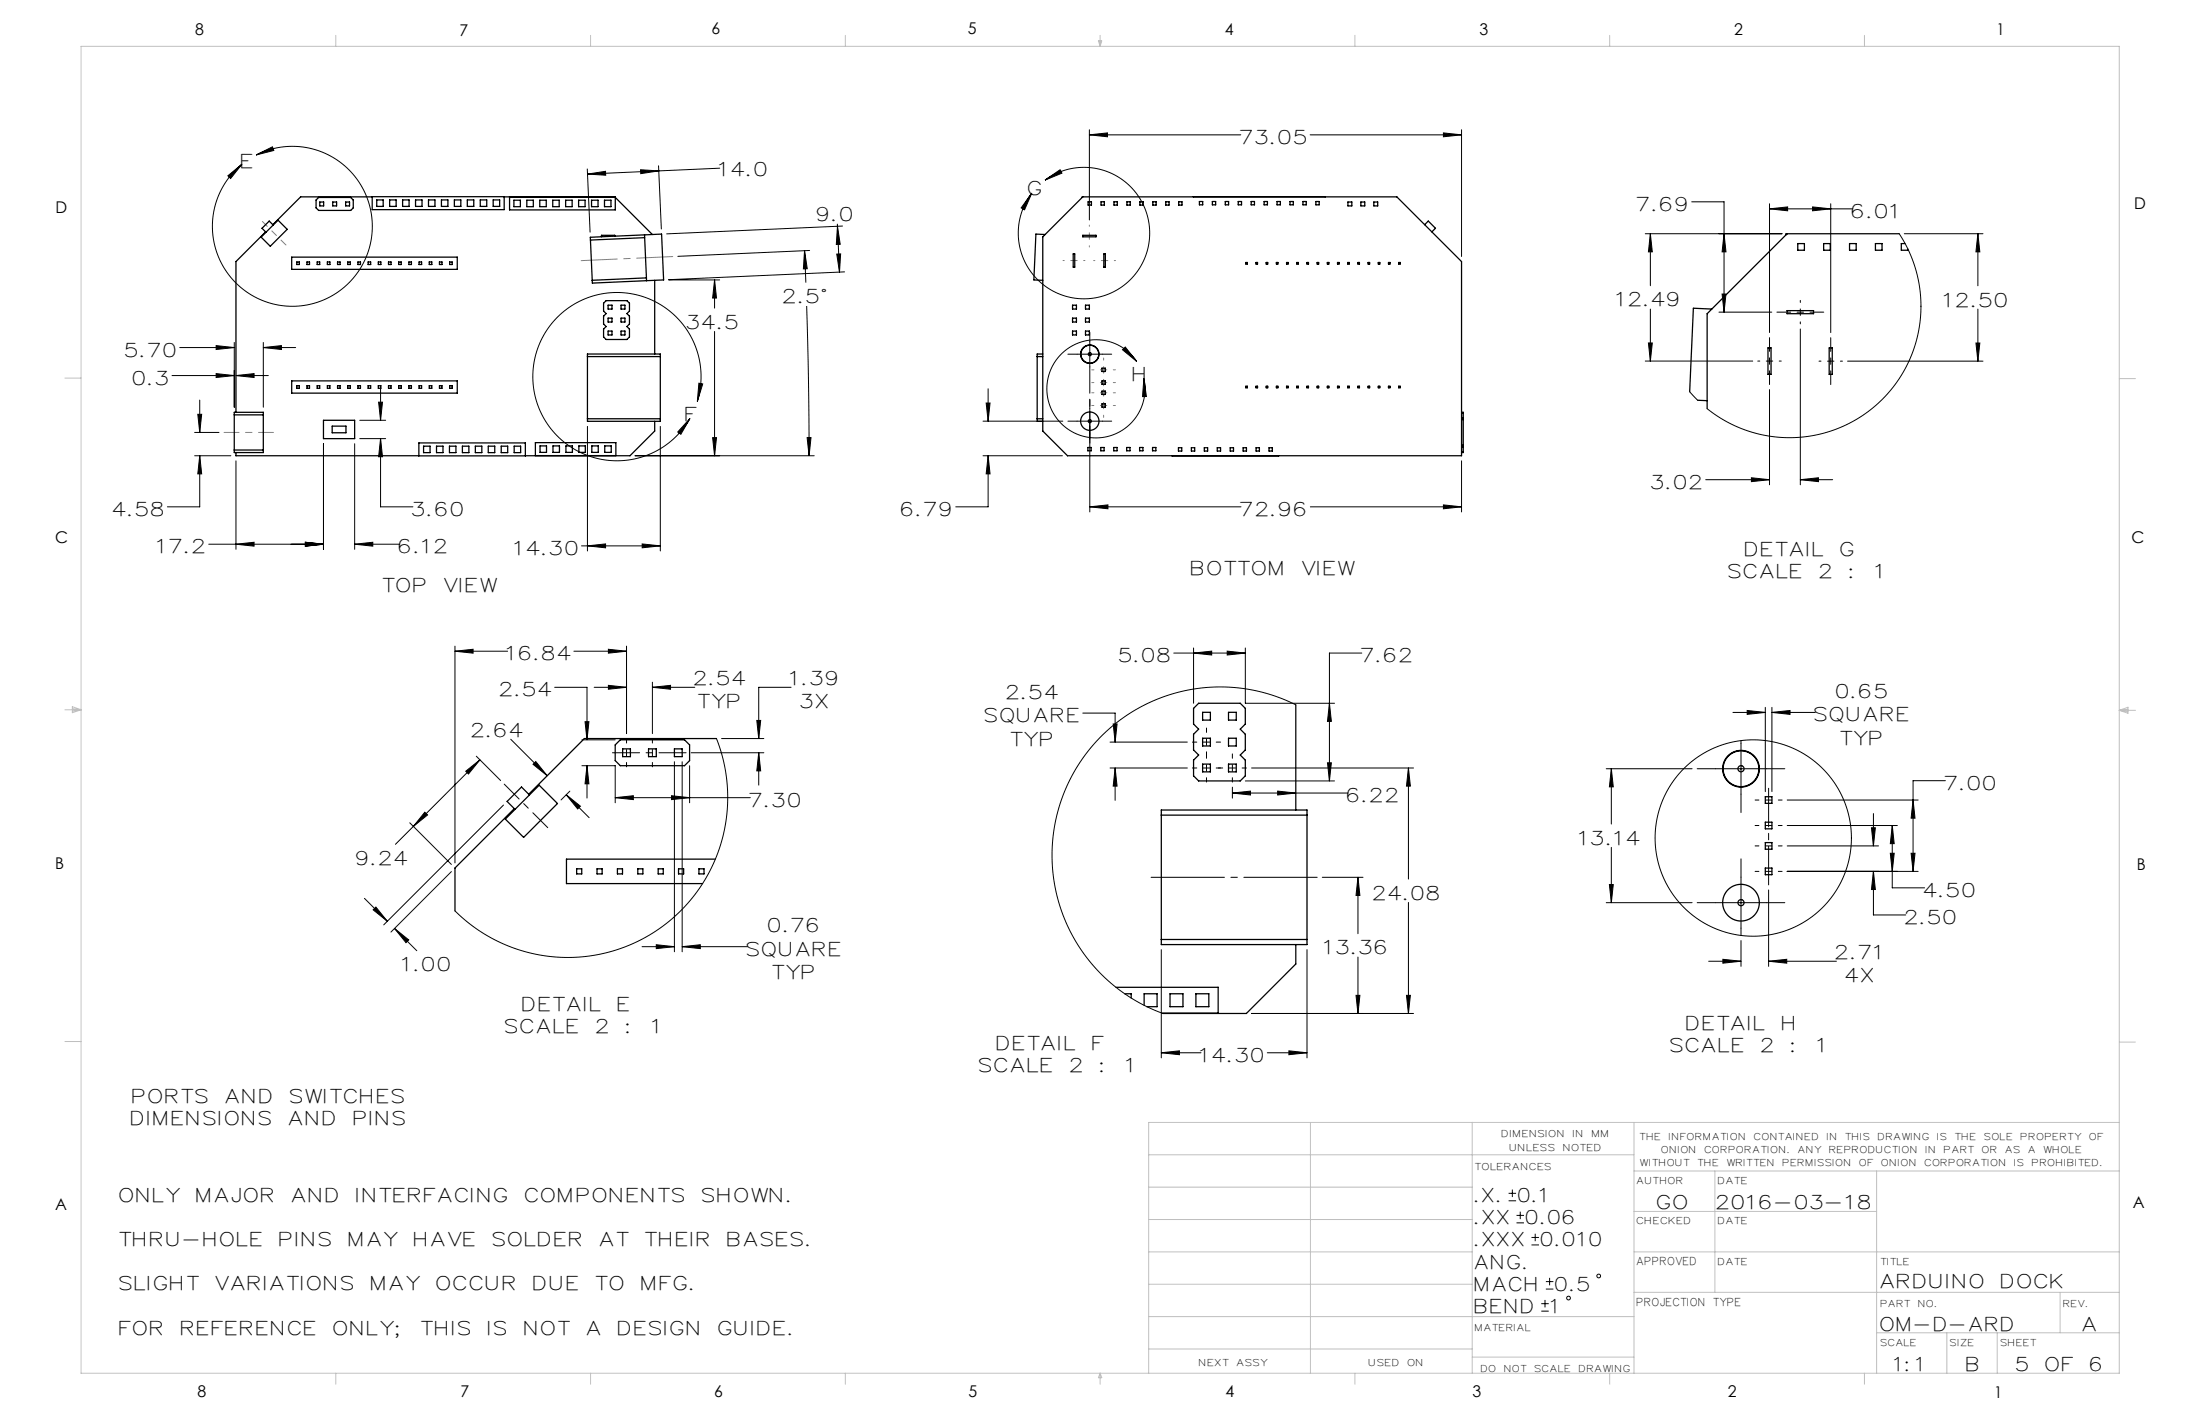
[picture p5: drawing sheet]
<svg xmlns="http://www.w3.org/2000/svg" width="432mm" height="279mm" viewBox="0 0 432 279" stroke-linecap="round" stroke-linejoin="round" font-family="sans-serif">
<g fill="none" stroke="#000" stroke-width=".2">
<path d="M44.7 34.5l2.8-2.3-2.2 2.8zM50.3 30.4a15.7 15.7 0 0 1 22.8 13.7 15.7 15.7 0 0 1-22.3 14.5 15.7 15.7 0 0 1-3.3-26.4M50.3 30.4l3.2-1.6 .2 .7zM115.3 33.2l.5 12.4M115.3 34.2l3.5-.6 .1 .8zM125.7 33.3l3.6 .2-3.5 .6zM129.3 32.5l.5 12.4M141.3 33l-26 1.2M202.5 37.9l-1.4 3.3-.7-.4zM205.1 35.3a12.9 12.9 0 0 1 20.3 7.8 12.9 12.9 0 0 1-15.5 15.2 12.9 12.9 0 0 1-7.4-20.4M205.1 35.3l3-2 .3 .7zM213.8 26.5l3.6-.4v.7z"/>
<path d="M213.8 25.5v17.7M213.8 26.5h29.7M257.1 26.5h29.8M283.3 26.1l3.6 .4-3.6 .3zM286.9 25.5v24.8M332 39.6h6.4v21.6M347.3 40v25.2M359.3 40v25.3M131.2 54.9h10M140.2 54.9l.4 3.6h-.7zM140.2 54.9v5.6M157.9 49.2l.5 3.5-.7 .1z"/>
<path d="M157.9 49.2l.3 6.3M158.9 49.1l-25.9 1.2M164.2 49.9l.8-.1-.2 3.6zM164.4 44v.4M164.4 44.4l.5 3.5-.8 .1zM164.4 44.4l.4 9M165.4 44.4l-34.6 1.5M165.8 53.3l-34.6 1.6M322.9 45.9h26.9M323.9 45.9l.4 3.5h-.8zM323.9 45.9v10.2M338 57.7h.8l-.4 3.5z"/>
<path d="M338.4 45.9l.4 3.5h-.8zM347.3 41h16.3M347.3 41l3.6-.4v.8zM355.8 40.6l3.5 .4-3.5 .4zM372.8 45.9l1.2 2 .9 2 .8 2.1 .7 2.2 .4 2.3 .2 2.3v2.2l-.2 2.3-.4 2.3-.6 2.2-1.7 4.1-1.1 2-1.3 1.9-1.5 1.8-1.6 1.6-3.6 2.7-2 1.1-2 1-2.2 .7-2.2 .6-2.3 .4-2.3 .2-2.3-.1-2.3-.2-2.2-.4-2.2-.7-4.1-1.8-2-1.2-1.8-1.3M373.8 45.9h15.4M388.2 45.9l.4 3.5h-.8zM388.2 45.9v10.2M33.8 73.7h12.2M35.3 68.2h10.7M39.2 78.5v6.3M42.4 67.8l3.6 .4-3.6 .4z"/>
<path d="M42.4 73.3l3.6 .4-3.6 .4zM46 67.2v12.7M46.3 73.7h6.4M46.3 73.7l3.6-.4v.8zM51.7 67.2v12.7M51.7 68.2h6.3M51.7 68.2l3.5-.4v.8zM74.3 78.9h.8l-.4 3.6zM74.7 76.1v6.4M136.9 78.8a16.5 16.5 0 0 0-18.3-21.2 16.5 16.5 0 0 0-11.1 25.6 16.5 16.5 0 0 0 27.9-1.1M137.2 75.2l.7 .1-1 3.5zM140.2 65v24.4"/>
<path d="M158.3 60l.4 14.7 .1 14.7M193.6 79.1h.7l-.4 3.5zM193.9 76.3v6.3M211.4 69.5h5M213.9 67v5M220.3 68.6l.6-.5 2.2 2.8zM223.1 70.9a9.6 9.6 0 0 0-16.1 .1 9.6 9.6 0 0 0 6.3 14.8 9.6 9.6 0 0 0 11.2-11.5M224.5 74.3l.5 3.5h-.8zM322.9 70.8h21.1M323.5 67.3h.8l-.4 3.5zM323.9 60.6v10.2M331.6 76.9l1.6 1.6"/>
<path d="M337.4 61.2h10.4M347.3 76.4v18.7M353.4 64.5v30.6M362.6 70.9h26.6M387.8 67.3h.8l-.4 3.6zM388.2 60.7v10.2M38.2 84.8h4.8M38.2 89.4h7.1M38.8 81.3h.8l-.4 3.5zM39.2 89.4l.4 3.6h-.8zM39.2 89.4v10h-6.3M46.3 90.4v17.4"/>
<path d="M63.5 87.1v20.7M69.6 87.1v20.7M70.6 86.1h5.1M70.6 82.5h5.1M74.7 86.1v13.3h6.3M74.7 86.1l.4 3.5h-.8zM115.3 83.7v24.4M124.6 89.4h35.2M129.6 83.7v24.4M135.4 82.1l-1.8 3.1-.6-.4zM139.9 85.9h.7l-.4 3.5zM158.4 85.9h.8l-.4 3.5z"/>
<path d="M192.9 82.6h15.7M192.9 89.4h15.6M193.9 89.4v10h-6.3M193.9 89.4l.4 3.6h-.7zM211.4 82.6h5M213.9 99.4l3.6-.3v.7zM213.9 99.4h29.7M213.9 80.1v20.3M257.2 99.4h29.7M283.3 99.1l3.6 .3-3.6 .4zM286.9 90.4v10M334.8 94.1h12.5"/>
<path d="M343.8 93.7l3.5 .4-3.5 .4zM353.4 94.1l3.5-.4v.8zM353.4 94.1h6.3M41 106.8h22.5M46.3 106.8l3.6-.4v.8zM59.9 106.4l3.6 .4-3.6 .4zM69.6 106.8l3.6-.4v.8zM69.6 106.8h8.8M114.1 107.1h15.5M115.3 107.1l3.6-.4v.8zM126 106.7l3.6 .4-3.6 .4zM89.3 127.8l3.6-.4v.8z"/>
<path d="M89.3 126.8v42.5M89.3 127.8h10.3M108.9 134.9h6.3v10.3M112.6 127.8h10.4M116.6 134.9h6.4M119.4 127.4l3.6 .4-3.6 .4zM119.4 134.5l3.6 .4-3.6 .3zM123 126.8v17.1M128 134.9l3.6-.4v.7zM128 134.9h8.4M128 133.9v10M155.3 134.9h-6.4v10"/>
<path d="M212.5 139.9h6.4v5.7M230.4 128.1h14M234.3 128.1l3.5-.3v.7zM234.3 127.1v10.9M240.9 127.8l3.5 .3-3.5 .4zM244.4 127.1v10.9h17.5M254.3 138.3l-3.1-1.4-3.2-1-3.2-.7-3.4-.4h-3.3l-3.4 .3-3.1 .7-3.3 .9-3 1.3-3 1.6-2.8 2-2.6 2.2-2.4 2.4-2.1 2.7-1.7 2.8-1.5 3-1.2 3.2-.8 3.2-.5 3.3-.2 3.5 .2 3.4 .5 3.2 .8 3.3 1.2 3 1.5 3.1 1.8 2.9 2 2.5 2.3 2.5 2.6 2.2 2.8 1.9 2.9 1.6 3.2 1.4M260.9 138l.4 3.5h-.8zM267.3 128.1h-6.4v25.1M340.1 139.8h6.4M342.9 139.4l3.6 .4-3.6 .4zM346.5 138.8v16.5"/>
<path d="M347.8 138.8v16.5M347.8 139.8h8.5M347.8 139.8l3.5-.4v.8zM83.4 159.4l.5 .5-2.8 2.2zM91.4 151.3l2.8-2.2-2.3 2.8zM93.5 148.4l4.8 4.7M94.2 149.1l-16.6 16.6M98.8 158l-23.5 23.5M100.2 145l7.2 7.2M104.6 150l.6-.6 2.2 2.8zM111.1 155.9l2.8 2.3-.5 .5zM111.1 155.9l4.5 4.5"/>
<path d="M111.8 155.2l-1.7 1.8M114.2 150.2h6.5v7.3M114.2 145.2h6.5M114.8 141.6h.8l-.4 3.6zM115.2 150.2l.4 3.6h-.8zM115.2 150.2v6.4M120.7 156.5l3.6-.4v.8zM120.7 156.5h26.6M131.8 156.1l3.5 .4-3.5 .4zM132.4 149.5v37.2M133.9 149.5v37.2M135.3 150.2v7.3"/>
<path d="M135.7 147.7h14.2M140.6 144.9l.9 2.5 .7 2.6 .4 2.7 .2 2.7v2.6l-.2 2.6-.5 2.7-.7 2.6-.9 2.5-1.2 2.5-1.3 2.3-1.5 2.2-1.7 2.1-1.9 1.9-2.1 1.8-2.2 1.5-2.3 1.4-2.2 1.1-2.6 1-2.5 .7-2.7 .6-2.7 .3-2.7 .1-2.6-.2-2.7-.4-2.6-.6-2.6-.8-2.5-1.1-2.2-1.2-2.3-1.4-2.1-1.7-2-1.8M141.6 144.9h8.3M148.5 141.4h.8l-.4 3.5zM148.9 147.7l.4 3.6h-.8zM148.9 147.7v6.3M217.9 150.7h15.1M217.9 145.6h15.1M218.5 142.1h.8l-.4 3.5zM218.9 150.7v6.3M218.9 150.7l.4 3.5h-.8zM241.9 154.4v2.2"/>
<path d="M241.9 155.6h22.7M241.9 155.6l3.5-.4v.8zM244.4 153.2h17.5M245.6 150.7h31.8M250.8 155.2l3.5 .4-3.5 .4zM260.5 149.7h.8l-.4 3.5zM276.4 150.7l.4 3.5h-.7zM276.4 150.7v21.8M315.3 150.8h16.8M316.3 150.8l.3 3.6h-.7zM316.3 150.8v10.9M336.7 150.8h10"/>
<path d="M341.7 145.8v10M350.8 157h25.7M367.7 159.6v6.4M375.5 157l.4 3.5h-.8zM381.8 153.2h-6.3v17.8M71.5 176.3l4.5 4.5M73.8 178l2.2 2.8-2.8-2.3zM80.4 161.4l8.2 8.2M88.6 171l-11.9 11.9M259.5 172.1h8M266.5 172.1l.4 3.6h-.8zM266.5 172.1v11.1"/>
<path d="M276.4 177.1v21.8M315.3 177.1h16.8M315.9 173.6h.7l-.3 3.5zM316.3 166.3v10.8M336.7 177.1h10M341.7 172.1v10M347.1 174.6v15M350.8 171h25.7M350.8 166h17.9M350.8 162h21.6M367.3 162.4h.8l-.4 3.6zM367.7 171l.4 3.5h-.8z"/>
<path d="M367.7 171v8.5h6.4M371 167.4h.8l-.4 3.6zM371.4 162v12.2h6.3M371.4 162l.4 3.5h-.8zM375.1 167.4h.8l-.4 3.6zM77.4 182.2l2.8 2.2-.5 .6zM77.4 182.2l4.4 4.3M126 185.7h6.4M128.8 185.4l3.6 .3-3.6 .4zM133.9 185.7l3.5-.3v.7zM133.9 185.7h12.8M227.9 186.3v21.3"/>
<path d="M245.6 198.9h31.8M256.5 186.3v21.3M266.1 195.3h.8l-.4 3.6zM266.5 187.8v11.1M276.1 195.3h.7l-.4 3.6zM335.4 188.6h6.3M338.2 188.2l3.5 .4-3.5 .4zM341.7 184.5v5.1M347.1 188.6l3.6-.4v.8zM347.1 188.6h13.3M227.9 206.6l3.6-.4v.7zM227.9 206.6h7.8"/>
<path d="M248.7 206.6h7.8M253 206.2l3.5 .4-3.5 .3zM296.1 235.6h1.5M296.1 234.1h1.5M296.8 233.4v1.5M297.7 239.9h1.4M297.7 238.5h1.4M298.4 237.7v1.5M300.6 244.3h1.5M300.6 242.8h1.5M301.3 242.1v1.4M302.5 257.3h1.5"/>
<path d="M302.5 255.8h1.5M303.2 255.1v1.4M303.4 252.9h1.5M303.4 251.5h1.5M304.1 250.7v1.5"/>
<circle cx="344.1" cy="164.4" r="19.3"/>
<circle cx="307.9" cy="254.7" r=".37"/>
<circle cx="313.8" cy="250.4" r=".37"/>
</g>
<g fill="none" stroke="#000" stroke-width=".2" stroke-dasharray="15.2 1.3 1.3 1.3">
<path d="M211.4 69.5h-1.8M213.9 67v-1.8M216.4 69.5h1.8M211.4 82.6h-1.8M213.9 80.1v-1.8M213.9 85.1v1.8M216.4 82.6h1.8M336.7 150.8h-3.6M341.7 145.8v-.5M341.7 155.8v3.6M346.7 150.8h3.6M336.7 177.1h-3.6"/>
<path d="M341.7 172.1v-3.6M346.7 177.1h3.6M341.7 182.1v1.4"/>
</g>
<path d="M213.9 72v14.1" fill="none" stroke="#000" stroke-width=".2" stroke-dasharray="15.2 1.3 1.3 1.3" stroke-dashoffset="10.1"/>
<path d="M99 153.9l8.5 8.5" fill="none" stroke="#000" stroke-width=".2" stroke-dasharray="15.2 1.3 1.3 1.3" stroke-dashoffset="11.1"/>
<path d="M123 150.5v-5.6M128 150.5v-5.6M234 150.7h5.6M234 145.6h5.6M236.8 147.9v5.5M236.8 148.4v-5.6M239.1 150.7h5.5M241.9 153.4v-5.5" fill="none" stroke="#000" stroke-width=".2" stroke-dasharray="15.2 1.3 1.3 1.3" stroke-dashoffset="14.4"/>
<path d="M120.2 147.7h14.5" fill="none" stroke="#000" stroke-width=".2" stroke-dasharray="15.2 1.3 1.3 1.3" stroke-dashoffset="9.9"/>
<path d="M258.5 172.1h-32.6" fill="none" stroke="#000" stroke-width=".2" stroke-dasharray="15.2 1.3 1.3 1.3" stroke-dashoffset=".8"/>
<path d="M345 70.8h4.6M353.4 63.5v-4.6M361.6 70.9h-4.6" fill="none" stroke="#000" stroke-width=".2" stroke-dasharray="15.2 1.3 1.3 1.3" stroke-dashoffset="14.8"/>
<path d="M347.3 75.4v-9.2M348.8 61.2h9.2M359.3 75.5v-9.2" fill="none" stroke="#000" stroke-width=".2" stroke-dasharray="15.2 1.3 1.3 1.3" stroke-dashoffset="12.5"/>
<path d="M344.5 157h5.3M344.5 171h5.3M344.5 166h5.3M344.5 162h5.3" fill="none" stroke="#000" stroke-width=".2" stroke-dasharray="15.2 1.3 1.3 1.3" stroke-dashoffset="14.5"/>
<path d="M347.1 173.6v-18.9" fill="none" stroke="#000" stroke-width=".2" stroke-dasharray="15.2 1.3 1.3 1.3" stroke-dashoffset="7.7"/>
<path d="M53.7 84.8h-9.7" fill="none" stroke="#808080" stroke-width=".2" stroke-dasharray="15.2 1.3 1.3 1.3" stroke-dashoffset="12.3"/>
<path d="M51.5 43.4l4.6 4.7" fill="none" stroke="#808080" stroke-width=".2" stroke-dasharray="15.2 1.3 1.3 1.3" stroke-dashoffset="13.9"/>
<path d="M132 50.3l-17.9 .8" fill="none" stroke="#808080" stroke-width=".2" stroke-dasharray="15.2 1.3 1.3 1.3" stroke-dashoffset="8.1"/>
<path d="M214.3 79.6h4.6M214.3 75.1h4.6M214.3 72.6h4.6M216.6 74.7v4.7M216.6 72.7v4.7M216.6 74.9v-4.7M218.9 77.1h-4.6M216.6 81.9v-4.7" fill="none" stroke="#808080" stroke-width=".2" stroke-dasharray="15.2 1.3 1.3 1.3" stroke-dashoffset="14.8"/>
<path d="M208.6 51.1h4.3M213.8 48.5v-4.3M218.9 51.1h-4.3" fill="none" stroke="#808080" stroke-width=".2" stroke-dasharray="15.2 1.3 1.3 1.3" stroke-dashoffset="15"/>
<g fill="none" stroke="#c0c0c0" stroke-width=".2">
<path d="M15.9 9.1h400.1v260.3h-400.1zM65.9 6.9v2.2M115.9 6.9v2.2M165.9 6.9v2.2M215.6 8h.6l-.3 1.1zM215.7 8l.2 1.1M215.9 6.9v2.2M216 8l-.1 1.1M265.9 6.9v2.2M315.9 6.9v2.2M365.9 6.9v2.2M12.7 74.2h3.2"/>
<path d="M416 74.3h3.1M12.7 139.3h3.2M14.2 139l1.7 .3M14.2 138.7l1.7 .6-1.7 .5zM15.9 139.3l-1.7 .2M416 139.4h3.1M416 139.4l1.7-.6v1.1zM416 139.4l1.7 .2M417.7 139.1l-1.7 .3M12.7 204.4h3.2M416 204.5h3.1M225.5 226.6h95.2"/>
<path d="M225.5 239.3h63.5M225.5 232.9h63.5M257.2 220.2v49.2M289 220.2v49.2M320.7 220.2v49.2M320.7 237.7h47.6M320.7 229.8h95.3M336.6 229.8v23.8M368.3 229.8v39.6M416 220.2h-190.5v49.2M225.5 258.3h95.2M225.5 245.6h63.5"/>
<path d="M225.5 252h63.5M320.7 253.6h95.3M320.7 245.6h95.3M404.3 253.6v7.9M65.9 269.4v2.2M115.9 269.4v2.2M165.9 269.4v2.2M215.9 269.4v2.2M215.9 269.4l.3 .9h-.6zM225.5 264.7h63.5M265.9 269.4v2.2M289 266.3h31.7"/>
<path d="M315.9 269.4v2.2M365.9 269.4v2.2M368.3 261.5h47.7M382.1 261.5v7.9M392 261.5v7.9"/>
</g>
<g fill="#000">
<path d="M44.7 34.5l2.8-2.3-2.2 2.8zM50.3 30.4l3.2-1.6 .2 .7zM137.2 75.2l.7 .1-1 3.5zM135.4 82.1l-1.8 3.1-.6-.4zM202.5 37.9l-1.4 3.3-.7-.4zM205.1 35.3l3-2 .3 .7zM220.3 68.6l.6-.5 2.2 2.8zM224.5 74.3l.5 3.5h-.8z"/>
<path d="M38.8 81.3h.8l-.4 3.5zM39.2 89.4l.4 3.6h-.8zM158.4 85.9h.8l-.4 3.5zM157.9 49.2l.5 3.5-.7 .1zM46.3 106.8l3.6-.4v.8zM59.9 106.4l3.6 .4-3.6 .4zM59.9 106.4l3.6 .4-3.6 .4zM69.6 106.8l3.6-.4v.8zM74.7 86.1l.4 3.5h-.8zM74.3 78.9h.8l-.4 3.6zM42.4 67.8l3.6 .4-3.6 .4zM51.7 68.2l3.5-.4v.8zM115.3 34.2l3.5-.6 .1 .8zM125.7 33.3l3.6 .2-3.5 .6zM115.3 107.1l3.6-.4v.8zM126 106.7l3.6 .4-3.6 .4zM42.4 73.3l3.6 .4-3.6 .4zM46.3 73.7l3.6-.4v.8zM140.2 54.9l.4 3.6h-.7zM139.9 85.9h.7l-.4 3.5zM164.2 49.9l.8-.1-.2 3.6zM164.4 44.4l.5 3.5-.8 .1zM213.9 99.4l3.6-.3v.7zM283.3 99.1l3.6 .3-3.6 .4zM193.6 79.1h.7l-.4 3.5zM193.9 89.4l.4 3.6h-.7zM213.8 26.5l3.6-.4v.7zM283.3 26.1l3.6 .4-3.6 .3zM83.4 159.4l.5 .5-2.8 2.2zM91.4 151.3l2.8-2.2-2.3 2.8zM73.8 178l2.2 2.8-2.8-2.3zM77.4 182.2l2.8 2.2-.5 .6zM104.6 150l.6-.6 2.2 2.8zM111.1 155.9l2.8 2.3-.5 .5zM89.3 127.8l3.6-.4v.8zM119.4 127.4l3.6 .4-3.6 .4zM120.7 156.5l3.6-.4v.8zM131.8 156.1l3.5 .4-3.5 .4zM148.9 147.7l.4 3.6h-.8zM148.5 141.4h.8l-.4 3.5zM119.4 134.5l3.6 .4-3.6 .3zM128 134.9l3.6-.4v.7zM114.8 141.6h.8l-.4 3.6zM115.2 150.2l.4 3.6h-.8zM128.8 185.4l3.6 .3-3.6 .4zM133.9 185.7l3.5-.3v.7zM276.4 150.7l.4 3.5h-.7zM276.1 195.3h.7l-.4 3.6zM266.5 172.1l.4 3.6h-.8zM266.1 195.3h.8l-.4 3.6zM250.8 155.2l3.5 .4-3.5 .4zM241.9 155.6l3.5-.4v.8zM227.9 206.6l3.6-.4v.7zM253 206.2l3.5 .4-3.5 .3zM218.9 150.7l.4 3.5h-.8zM218.5 142.1h.8l-.4 3.5zM260.9 138l.4 3.5h-.8zM260.5 149.7h.8l-.4 3.5zM234.3 128.1l3.5-.3v.7zM240.9 127.8l3.5 .3-3.5 .4zM323.5 67.3h.8l-.4 3.5zM323.9 45.9l.4 3.5h-.8zM387.8 67.3h.8l-.4 3.6zM388.2 45.9l.4 3.5h-.8zM338 57.7h.8l-.4 3.5zM338.4 45.9l.4 3.5h-.8zM343.8 93.7l3.5 .4-3.5 .4zM353.4 94.1l3.5-.4v.8zM347.3 41l3.6-.4v.8zM355.8 40.6l3.5 .4-3.5 .4zM316.3 150.8l.3 3.6h-.7zM315.9 173.6h.7l-.3 3.5zM338.2 188.2l3.5 .4-3.5 .4zM347.1 188.6l3.6-.4v.8zM367.7 171l.4 3.5h-.8zM367.3 162.4h.8l-.4 3.6zM371 167.4h.8l-.4 3.6zM371.4 162l.4 3.5h-.8zM375.1 167.4h.8l-.4 3.6zM375.5 157l.4 3.5h-.8zM342.9 139.4l3.6 .4-3.6 .4zM347.8 139.8l3.5-.4v.8z"/>
</g>
<g fill="none" stroke="#000" stroke-width=".25">
<path d="M62 39.2l.5-.5h6.3l.5 .5v1.6l-.5 .5h-6.3l-.5-.5zM62.8 39.6h.7v.8h-.7zM65.3 39.6h.8v.8h-.8zM67.8 39.6h.8v.8h-.8zM73.1 38.6v2.5h25.9v-2.5M73.9 39.2h1.3v1.3h-1.3zM76.5 39.2h1.3v1.3h-1.3zM79 39.2h1.3v1.3h-1.3zM81.6 39.2h1.2v1.3h-1.2zM84.1 39.2h1.3v1.3h-1.3zM86.6 39.2h1.3v1.3h-1.3zM89.2 39.2h1.3v1.3h-1.3z"/>
<path d="M91.7 39.2h1.3v1.3h-1.3zM94.3 39.2h1.2v1.3h-1.2zM96.8 39.2h1.3v1.3h-1.3zM100 38.6h20.8v2.6h-20.8zM100.9 39.3h1.2v1.3h-1.2zM103.4 39.3h1.3v1.3h-1.3zM105.9 39.3h1.3v1.3h-1.3zM108.5 39.3h1.3v1.3h-1.3zM111 39.3h1.3v1.3h-1.3zM113.6 39.3h1.2v1.3h-1.2zM116.1 39.3h1.3v1.3h-1.3zM118.6 39.3h1.3v1.3h-1.3z"/>
<path d="M120.7 38.6h-61.7l-5.5 5.5M120.8 38.7l7.2 7.3M212.5 38.6l-.1 .1M212.5 38.6h61.7l12.7 12.7v38.1h-77.4l-4.8-4.8v-38.1zM213.6 39.6h.6v.6h-.6zM216.1 39.6h.7v.6h-.7zM218.6 39.6h.7v.6h-.7zM221.2 39.6h.6v.6h-.6zM223.7 39.6h.7v.6h-.7zM226.3 39.6h.6v.6h-.6zM228.8 39.6h.7v.6h-.7zM231.3 39.6h.7v.6h-.7z"/>
<path d="M234.2 38.6h.1M235.4 39.5h.7v.7h-.7zM237.9 39.5h.7v.7h-.7zM240.5 39.5h.6v.7h-.6zM243 39.5h.7v.7h-.7zM245.6 39.5h.6v.7h-.6zM248.1 39.5h.7v.7h-.7zM250.6 39.5h.7v.7h-.7zM253.2 39.5h.6v.7h-.6zM255.7 39.5h.7v.7h-.7zM258.3 39.5h.6v.7h-.6zM260.1 38.6h.1"/>
<path d="M264.6 39.6h.7v.8h-.7zM267.1 39.6h.8v.8h-.8zM269.6 39.6h.8v.8h-.8zM51.2 46.5l3.4-3.3 1.8 1.8-3.4 3.3zM52.1 45.5l-5.8 5.8v29.6M53.6 44.2l-.8-.8-1.4 1.4 .8 .8M57.3 50.5h32.5v2.4h-32.5zM58.3 51.4h.5v.5h-.5zM60.3 51.4h.5v.5h-.5zM62.3 51.4h.5v.5h-.5zM64.3 51.4h.5v.5h-.5zM66.3 51.4h.5v.5h-.5z"/>
<path d="M68.3 51.4h.5v.5h-.5zM70.3 51.4h.5v.5h-.5zM72.3 51.4h.5v.5h-.5zM74.3 51.4h.5v.5h-.5zM76.3 51.4h.5v.5h-.5zM78.3 51.4h.5v.5h-.5zM80.3 51.4h.5v.5h-.5zM82.3 51.4h.5v.5h-.5zM84.3 51.4h.5v.5h-.5zM86.3 51.4h.5v.5h-.5zM88.3 51.4h.5v.5h-.5zM115.9 47.1l.3 7.9"/>
<path d="M115.9 47.1v-.5l13.9-.7 .4 9-13.9 .6-.1-.5M118.5 59.5l.5-.5h4l.5 .5v1.5l-.5 .5 .5 .5v1.6l-.5 .5 .5 .5v1.5l-.5 .5h-4l-.5-.5v-1.5l.5-.5-.5-.5v-1.6l.5-.5-.5-.5zM119.4 59.9h.7v.7h-.7zM120.7 46.3v-.1h-2.6v.3M121.9 59.9h.8v.7h-.8zM126.5 46.1l.4 9M126.5 46.6l-10.6 .5M126.9 54.5l-10.7 .5M128.5 55v14.5M205.1 46l-1.8-.1-.4 9 1.8 .1M210.5 59.9h.8v.7h-.8zM210.6 49.8h.3v2.6h-.3z"/>
<path d="M212.5 46.2h2.6v.3h-2.6zM213.1 59.9h.7v.7h-.7zM216.6 49.8h.3v2.6h-.3zM244.5 51.5h.3v.3h-.3zM246.5 51.5h.3v.3h-.3zM248.5 51.5h.3v.3h-.3zM250.5 51.5h.3v.3h-.3zM252.5 51.5h.3v.3h-.3zM254.5 51.5h.3v.3h-.3zM256.5 51.5h.3v.3h-.3zM258.5 51.5h.3v.3h-.3zM260.5 51.5h.3v.3h-.3z"/>
<path d="M262.5 51.5h.3v.3h-.3zM264.5 51.5h.3v.3h-.3zM266.5 51.5h.3v.3h-.3zM268.5 51.5h.3v.3h-.3zM270.5 51.5h.3v.3h-.3zM272.5 51.5h.3v.3h-.3zM274.5 51.5h.3v.3h-.3zM279.6 44.1l.7-.7 1.4 1.4-.7 .7M350.7 45.9h-.2v.2M352.9 47.8h1.3v1.3h-1.3zM357.9 47.8h1.3v1.3h-1.3zM363 47.8h1.3v1.3h-1.3z"/>
<path d="M368.1 47.8h1.3v1.3h-1.3zM372.8 45.9h-22l-15.7 15.7v18.6M373.9 47.8h-.7v1.3h1.3v-.2M57.3 74.7h32.5v2.4h-32.5zM58.3 75.7h.5v.5h-.5zM60.3 75.7h.5v.5h-.5zM62.3 75.7h.5v.5h-.5zM64.3 75.7h.5v.5h-.5zM66.3 75.7h.5v.5h-.5zM68.3 75.7h.5v.5h-.5zM70.3 75.7h.5v.5h-.5zM72.3 75.7h.5v.5h-.5z"/>
<path d="M74.3 75.7h.5v.5h-.5zM76.3 75.7h.5v.5h-.5zM78.3 75.7h.5v.5h-.5zM80.3 75.7h.5v.5h-.5zM82.3 75.7h.5v.5h-.5zM84.3 75.7h.5v.5h-.5zM86.3 75.7h.5v.5h-.5zM88.3 75.7h.5v.5h-.5zM115.3 70v-.5h14.3v.5M115.3 70v12.2M115.3 70h14.3M119.4 65h.7v.7h-.7z"/>
<path d="M119.4 62.4h.7v.8h-.7zM121.9 65h.8v.7h-.8zM121.9 62.4h.8v.8h-.8zM129.6 70v12.2M203.6 70h1.1M203.6 70v12.2M204.7 69.5h-1.1v.5M210.5 65h.8v.7h-.8zM210.5 62.4h.8v.8h-.8zM213.1 65h.7v.7h-.7zM213.1 62.4h.7v.8h-.7zM216.3 74.7h.6v.7h-.6z"/>
<path d="M216.3 72.2h.6v.7h-.6zM216.3 76.7h.6v.7h-.6zM216.3 79.2h.6v.7h-.6zM244.5 75.8h.3v.3h-.3zM246.5 75.8h.3v.3h-.3zM248.5 75.8h.3v.3h-.3zM250.5 75.8h.3v.3h-.3zM252.5 75.8h.3v.3h-.3zM254.5 75.8h.3v.3h-.3zM256.5 75.8h.3v.3h-.3zM258.5 75.8h.3v.3h-.3zM260.5 75.8h.3v.3h-.3z"/>
<path d="M262.5 75.8h.3v.3h-.3zM264.5 75.8h.3v.3h-.3zM266.5 75.8h.3v.3h-.3zM268.5 75.8h.3v.3h-.3zM270.5 75.8h.3v.3h-.3zM272.5 75.8h.3v.3h-.3zM274.5 75.8h.3v.3h-.3zM333.2 78.5l1.9 .1M336 60.6l-3.6-.1-.8 16.4M347 68.2h.6v5.2h-.6zM350.8 60.9h5.2v.6h-5.2zM359 68.3h.6v5.2h-.6z"/>
<path d="M46 88.3v.5h5.7v-.5M46 81.4v-.5h5.7v.5M46 88.3h5.7M46 81.4h5.7M46 81.4v6.9M46.3 88.8v.6h35.9M51.7 81.4v6.9M63.5 82.5h6.1v3.6h-6.1zM65.2 83.6h2.7v1.3h-2.7zM82.2 86.9h20.9v2.5h-20.9zM83.1 87.5h1.3v1.3h-1.3zM85.7 87.5h1.2v1.3h-1.2z"/>
<path d="M88.2 87.5h1.3v1.3h-1.3zM90.8 87.5h1.2v1.3h-1.2zM93.3 87.5h1.3v1.3h-1.3zM95.8 87.5h1.3v1.3h-1.3zM98.4 87.5h1.2v1.3h-1.2zM100.9 87.5h1.3v1.3h-1.3zM105.1 89.4v-2.5h15.8v2.5M106 87.5h1.3v1.3h-1.3zM108.5 87.5h1.3v1.3h-1.3zM111.1 87.5h1.2v1.3h-1.2zM113.6 87.5h1.3v1.3h-1.3zM115.3 82.2v.5h14.3v-.5"/>
<path d="M115.3 82.2h14.3M116.2 87.5h1.2v1.3h-1.2zM118.7 87.5h1.3v1.3h-1.3zM128.5 82.7v1.9l-4.9 4.8h-20.5M203.6 82.2v.5h1.1M203.6 82.2h1.1M213.5 87.8h.7v.6h-.7zM216.1 87.8h.6v.6h-.6zM218.6 87.8h.6v.6h-.6zM221.1 87.8h.7v.6h-.7zM223.7 87.8h.6v.6h-.6zM226.2 87.8h.7v.6h-.7z"/>
<path d="M230.1 89.4h20.9M231.3 87.9h.6v.6h-.6zM233.8 87.9h.7v.6h-.7zM236.4 87.9h.6v.6h-.6zM238.9 87.9h.7v.6h-.7zM241.5 87.9h.6v.6h-.6zM244 87.9h.6v.6h-.6zM246.5 87.9h.7v.6h-.7zM249.1 87.9h.6v.6h-.6zM286.9 80.9h.3v.1M286.9 81.9h.3M286.9 82.3h.3"/>
<path d="M286.9 87.4h.3M286.9 87.7h.3M286.9 81h.3M286.9 88.7h.3M287.2 81.9v.4M287.2 87.4v.3M287.2 88.7v.1h-.3M287.2 81v.9M287.2 82.3v5.1M287.2 87.7v1M234.3 139l1-1h8.1l1 1v3.1l-1 1 1 1v3l-1 1 1 1v3.1l-1 1h-8.1l-1-1v-3.1l1-1-1-1v-3l1-1-1-1zM236 139.8h1.6v1.5h-1.6z"/>
<path d="M241.1 139.8h1.5v1.5h-1.5zM254.3 138.3v20.6M100.9 158.7l-11.6 11.6v8.4M103.9 156l-1.5-1.6-2.9 2.8 1.6 1.6M105.8 154.1l3.6 3.6-6.6 6.6-3.6-3.6zM121.7 145.2h12.6l1 1v3l-1 1h-12.6l-1-1v-3zM122.2 146.9h1.5v1.6h-1.5zM127.3 146.9h1.5v1.6h-1.5zM132.4 146.9h1.5v1.6h-1.5zM140.6 144.9h-25.9l-10.9 10.9M227.9 159.9v-1h28.6v1M227.9 159.9v24.4"/>
<path d="M227.9 159.9h28.6M236 149.9h1.6v1.5h-1.6zM236 144.8h1.6v1.6h-1.6zM241.1 144.8h1.5v1.6h-1.5zM241.1 149.9h1.5v1.5h-1.5zM256.5 159.9v24.4M346.5 156.3h1.3v1.3h-1.3zM113.2 170.5h1v1h-1zM117.2 170.5h1v1h-1zM121.2 170.5h1v1h-1zM125.2 170.5h1v1h-1zM129.2 170.5h1v1h-1z"/>
<path d="M133.2 170.5h1v1h-1zM137.2 170.5h1v1h-1zM140.4 168.6h-29.2v4.8h26.7M346.5 161.3h1.3v1.3h-1.3zM346.5 165.3h1.3v1.3h-1.3zM346.5 170.3h1.3v1.3h-1.3zM219 193.7h20.1v5.1h-11M220.8 195h1.2v.8M224.6 197.3v-2.3h2.5v2.5h-2M227.9 184.3v1h28.6v-1M227.9 184.3h28.6M229.6 195h2.6v2.5h-2.6z"/>
<path d="M234.7 195h2.6v2.5h-2.6zM254.3 185.3v3.8l-9.7 9.8h-16.3"/>
<circle cx="213.9" cy="69.5" r="1.8"/>
<circle cx="213.9" cy="69.5" r=".3"/>
<circle cx="213.9" cy="69.5" r="1.76"/>
<circle cx="213.9" cy="82.6" r="1.8"/>
<circle cx="213.9" cy="82.6" r=".3"/>
<circle cx="341.7" cy="150.8" r=".6"/>
<circle cx="341.7" cy="150.8" r="3.6"/>
<circle cx="341.7" cy="150.8" r="3.5"/>
<circle cx="341.7" cy="177.1" r=".6"/>
<circle cx="341.7" cy="177.1" r="3.6"/>
</g>
<g font-size="3.7">
<text x="243.5" y="28.2">73.05</text>
<text x="47.5" y="32.9">E</text>
<text x="141.3" y="34.5">14.0</text>
<text x="201.9" y="38.3">G</text>
<text x="321.4" y="41.4">7.69</text>
<text x="160.5" y="43.5">9.0</text>
<text x="363.6" y="42.8">6.01</text>
<text x="153.9" y="59.5">2.5°</text>
<text x="135" y="64.5">34.5</text>
<text x="317.4" y="60.1">12.49</text>
<text x="381.7" y="60.1">12.50</text>
<text x="24.7" y="70">5.70</text>
<text x="26.2" y="75.5">0.3</text>
<text x="222.5" y="74.7">H</text>
<text x="134.7" y="82.6">F</text>
<text x="324.2" y="95.9">3.02</text>
<text x="22.3" y="101.2">4.58</text>
<text x="81" y="101.2">3.60</text>
<text x="177" y="101.2">6.79</text>
<text x="243.6" y="101.2">72.96</text>
<text x="31" y="108.6">17.2</text>
<text x="78.4" y="108.6">6.12</text>
<text x="101.1" y="108.9">14.30</text>
<text x="234" y="112.8">BOTTOM</text>
<text x="255.7" y="112.8">VIEW</text>
<text x="339.4" y="113.3">SCALE</text>
<text x="342.7" y="109">DETAIL</text>
<text x="357.2" y="113.3">2</text>
<text x="361.4" y="109">G</text>
<text x="363.1" y="113.3">:</text>
<text x="368.3" y="113.3">1</text>
<text x="75.2" y="116.1">TOP</text>
<text x="87.3" y="116.1">VIEW</text>
<text x="99.6" y="129.6">16.84</text>
<text x="219.8" y="129.9">5.08</text>
<text x="267.3" y="129.9">7.62</text>
<text x="98.3" y="136.6">2.54</text>
<text x="136.4" y="134.3">2.54</text>
<text x="155.3" y="134.3">1.39</text>
<text x="197.7" y="137.1">2.54</text>
<text x="360.5" y="137">0.65</text>
<text x="137.2" y="138.9">TYP</text>
<text x="157.2" y="138.9">3X</text>
<text x="193.5" y="141.7">SQUARE</text>
<text x="356.3" y="141.6">SQUARE</text>
<text x="92.6" y="144.5">2.64</text>
<text x="198.5" y="146.3">TYP</text>
<text x="361.4" y="146.1">TYP</text>
<text x="381.8" y="155">7.00</text>
<text x="147.2" y="158.3">7.30</text>
<text x="264.5" y="157.4">6.22</text>
<text x="310" y="165.8">13.14</text>
<text x="70" y="169.7">9.24</text>
<text x="269.6" y="176.5">24.08</text>
<text x="377.7" y="176">4.50</text>
<text x="150.9" y="182.9">0.76</text>
<text x="374" y="181.3">2.50</text>
<text x="79.1" y="190.6">1.00</text>
<text x="146.7" y="187.5">SQUARE</text>
<text x="260" y="187.3">13.36</text>
<text x="360.4" y="188.1">2.71</text>
<text x="151.8" y="192.1">TYP</text>
<text x="362.4" y="192.7">4X</text>
<text x="99.3" y="202.7">SCALE</text>
<text x="102.7" y="198.4">DETAIL</text>
<text x="117.1" y="202.7">2</text>
<text x="121.4" y="198.4">E</text>
<text x="123" y="202.7">:</text>
<text x="128.1" y="202.7">1</text>
<text x="331.2" y="202.1">DETAIL</text>
<text x="349.9" y="202.1">H</text>
<text x="195.8" y="206">DETAIL</text>
<text x="214.5" y="206">F</text>
<text x="235.7" y="208.3">14.30</text>
<text x="328" y="206.5">SCALE</text>
<text x="345.8" y="206.5">2</text>
<text x="351.7" y="206.5">:</text>
<text x="356.8" y="206.5">1</text>
<text x="192.3" y="210.3">SCALE</text>
<text x="210.2" y="210.3">2</text>
<text x="216.1" y="210.3">:</text>
<text x="221.2" y="210.3">1</text>
<text x="25.9" y="220.8">DIMENSIONS</text>
<text x="26.1" y="216.4">PORTS</text>
<text x="44.4" y="216.4">AND</text>
<text x="56.9" y="220.8">AND</text>
<text x="57.1" y="216.4">SWITCHES</text>
<text x="69.5" y="220.8">PINS</text>
<text x="23.6" y="235.9">ONLY</text>
<text x="38.7" y="235.9">MAJOR</text>
<text x="57.4" y="235.9">AND</text>
<text x="70.1" y="235.9">INTERFACING</text>
<text x="103.2" y="235.9">COMPONENTS</text>
<text x="138" y="235.9">SHOWN.</text>
<text x="289.6" y="235.9">.X.</text>
<text x="298.1" y="235.9">0.1</text>
<text x="325.4" y="237.1">GO</text>
<text x="337" y="237.1">2016-03-18</text>
<text x="23.6" y="244.5">THRU-HOLE</text>
<text x="55" y="244.5">PINS</text>
<text x="68.6" y="244.5">MAY</text>
<text x="81.5" y="244.5">HAVE</text>
<text x="96.9" y="244.5">SOLDER</text>
<text x="117.9" y="244.5">AT</text>
<text x="126.8" y="244.5">THEIR</text>
<text x="143" y="244.5">BASES.</text>
<text x="289.6" y="244.6">.XXX</text>
<text x="289.6" y="240.2">.XX</text>
<text x="299.6" y="240.2">0.06</text>
<text x="302.6" y="244.6">0.010</text>
<text x="289.6" y="248.9">ANG.</text>
<text x="23.6" y="253.2">SLIGHT</text>
<text x="42.5" y="253.2">VARIATIONS</text>
<text x="73" y="253.2">MAY</text>
<text x="85.8" y="253.2">OCCUR</text>
<text x="104.9" y="253.2">DUE</text>
<text x="117.1" y="253.2">TO</text>
<text x="126" y="253.2">MFG.</text>
<text x="289.6" y="257.6">BEND</text>
<text x="289.6" y="253.2">MACH</text>
<text x="304.5" y="257.6">1</text>
<text x="305.4" y="253.2">0.5</text>
<text x="369.2" y="252.8">ARDUINO</text>
<text x="392.9" y="252.8">DOCK</text>
<text x="23.6" y="261.9">FOR</text>
<text x="35.7" y="261.9">REFERENCE</text>
<text x="65.6" y="261.9">ONLY;</text>
<text x="82.8" y="261.9">THIS</text>
<text x="95.9" y="261.9">IS</text>
<text x="103" y="261.9">NOT</text>
<text x="115.3" y="261.9">A</text>
<text x="121.5" y="261.9">DESIGN</text>
<text x="141.1" y="261.9">GUIDE.</text>
<text x="369.2" y="261.2">OM-D-ARD</text>
<text x="408.9" y="261.2">A</text>
<text x="371.9" y="269.1">1:1</text>
<text x="386.1" y="269.1">B</text>
<text x="395.9" y="269.1">5</text>
<text x="401.6" y="269.1">OF</text>
<text x="410.4" y="269.1">6</text>
</g>
<g font-size="3.2">
<text x="38.3" y="6.9">8</text>
<text x="90.2" y="7">7</text>
<text x="139.7" y="6.8">6</text>
<text x="190" y="6.8">5</text>
<text x="240.4" y="6.8">4</text>
<text x="290.4" y="6.9">3</text>
<text x="340.4" y="6.8">2</text>
<text x="391.9" y="6.9">1</text>
<text x="10.9" y="41.8">D</text>
<text x="418.9" y="41">D</text>
<text x="10.9" y="106.5">C</text>
<text x="418.4" y="106.6">C</text>
<text x="10.8" y="170.4">B</text>
<text x="419.4" y="170.8">B</text>
<text x="10.8" y="237.4">A</text>
<text x="418.6" y="237">A</text>
<text x="38.8" y="274.1">8</text>
<text x="90.4" y="274.1">7</text>
<text x="140.2" y="274.1">6</text>
<text x="190.1" y="274.1">5</text>
<text x="240.5" y="274.1">4</text>
<text x="289" y="274.1">3</text>
<text x="339.1" y="274.1">2</text>
<text x="391.4" y="274.4">1</text>
</g>
<g font-size="2.1">
<text x="321.3" y="248.2">APPROVED</text>
<text x="321.3" y="256.3">PROJECTION TYPE</text>
</g>
<g font-size="1.8">
<text x="294.9" y="223.2">DIMENSION</text>
<text x="296.4" y="225.8">UNLESS</text>
<text x="306.9" y="225.8">NOTED</text>
<text x="308.8" y="223.2">IN</text>
<text x="312.5" y="223.2">MM</text>
<text x="321.9" y="223.6">THE</text>
<text x="326.2" y="226.2">ONION</text>
<text x="327.7" y="223.6">INFORMATION</text>
<text x="334.7" y="226.2">CORPORATION.</text>
<text x="344.4" y="223.6">CONTAINED</text>
<text x="353" y="226.2">ANY</text>
<text x="358.7" y="223.6">IN</text>
<text x="359.1" y="226.2">REPRODUCTION</text>
<text x="362.3" y="223.6">THIS</text>
<text x="368.7" y="223.6">DRAWING</text>
<text x="378.1" y="226.2">IN</text>
<text x="380.4" y="223.6">IS</text>
<text x="381.7" y="226.2">PART</text>
<text x="383.8" y="223.6">THE</text>
<text x="389.1" y="226.2">OR</text>
<text x="389.6" y="223.6">SOLE</text>
<text x="393.7" y="226.2">AS</text>
<text x="396.7" y="223.6">PROPERTY</text>
<text x="398.2" y="226.2">A</text>
<text x="401.2" y="226.2">WHOLE</text>
<text x="410.2" y="223.6">OF</text>
<text x="289.6" y="229.5">TOLERANCES</text>
<text x="321.3" y="232.2">AUTHOR</text>
<text x="322" y="228.8">WITHOUT</text>
<text x="333.3" y="228.8">THE</text>
<text x="337.3" y="232.2">DATE</text>
<text x="339" y="228.8">WRITTEN</text>
<text x="350" y="228.8">PERMISSION</text>
<text x="365" y="228.8">OF</text>
<text x="369.4" y="228.8">ONION</text>
<text x="377.9" y="228.8">CORPORATION</text>
<text x="395.5" y="228.8">IS</text>
<text x="398.9" y="228.8">PROHIBITED.</text>
<text x="321.3" y="240.1">CHECKED</text>
<text x="337.3" y="240.1">DATE</text>
<text x="337.3" y="248.2">DATE</text>
<text x="369.2" y="248.2">TITLE</text>
<text x="369.2" y="256.4">PART</text>
<text x="376.6" y="256.4">NO.</text>
<text x="405.1" y="256.4">REV.</text>
<text x="289.6" y="261.1">MATERIAL</text>
<text x="235.4" y="268">NEXT</text>
<text x="242.8" y="268">ASSY</text>
<text x="268.8" y="268">USED</text>
<text x="276.4" y="268">ON</text>
<text x="290.8" y="269.1">DO</text>
<text x="295.3" y="269.1">NOT</text>
<text x="301.3" y="269.1">SCALE</text>
<text x="310" y="269.1">DRAWING</text>
<text x="369.2" y="264">SCALE</text>
<text x="382.8" y="264">SIZE</text>
<text x="392.8" y="264">SHEET</text>
</g>
</svg>
